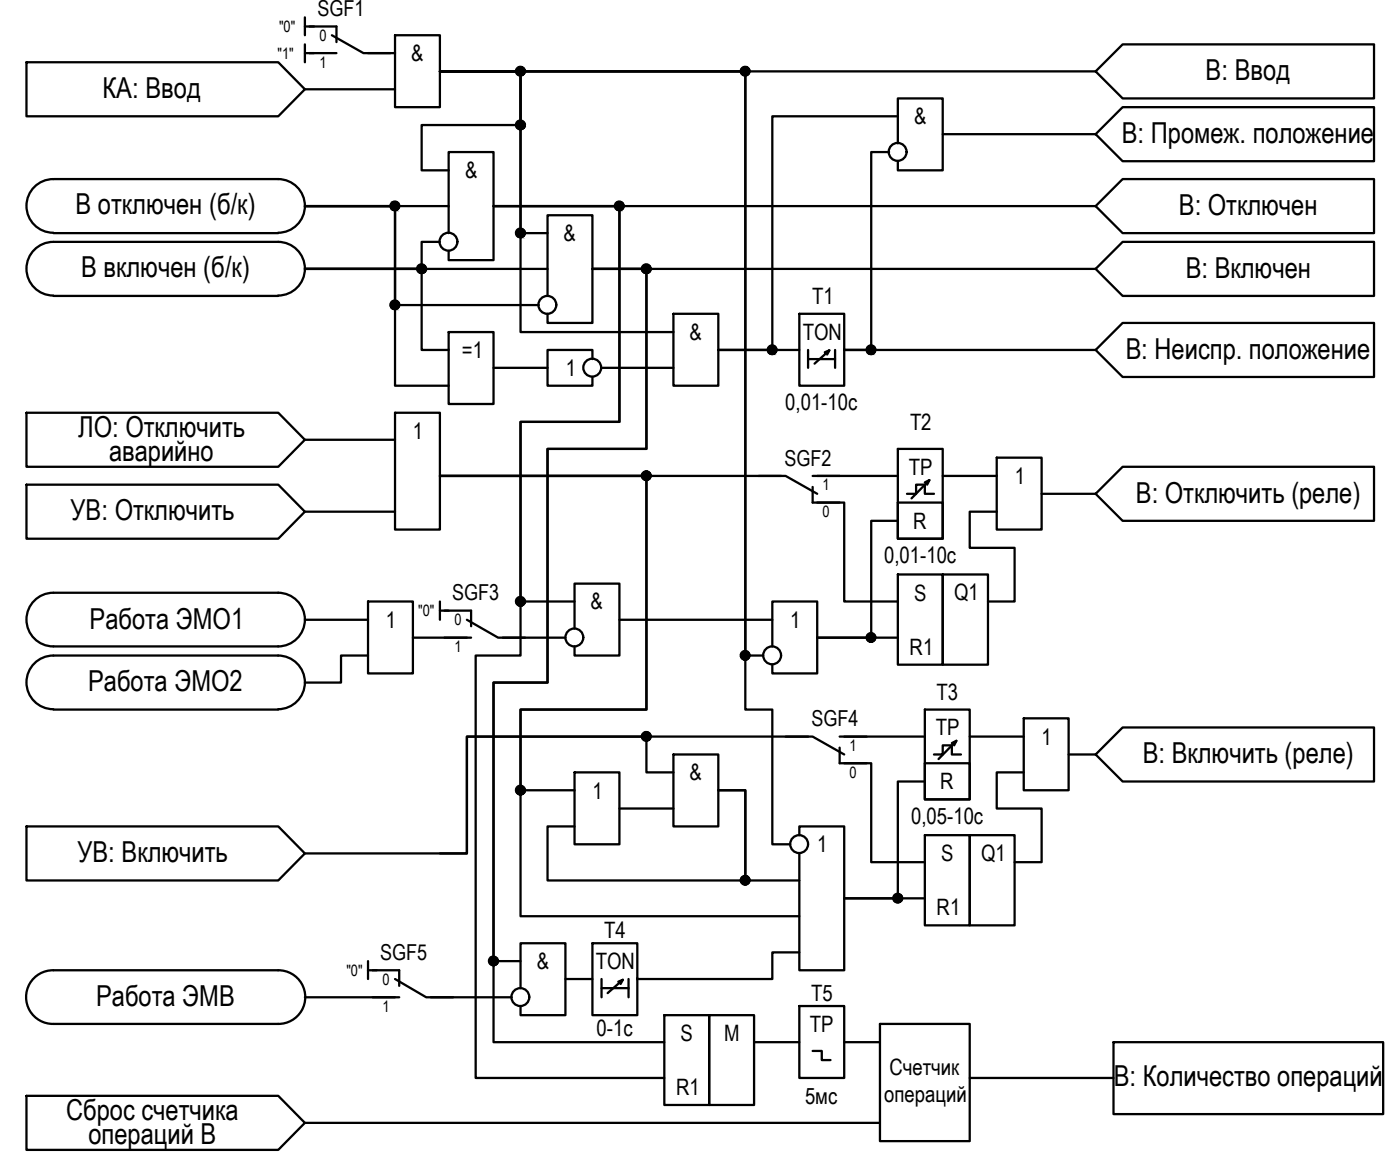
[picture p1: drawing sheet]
<svg xmlns="http://www.w3.org/2000/svg" width="156mm" height="128mm" viewBox="0 0 156 128" stroke-linecap="round" stroke-linejoin="round" font-family="sans-serif">
<!-- layer: 0 -->
<g fill="none" stroke="#000" stroke-width=".25">
<path d="M2.9 6.9h28.1l2.9 3-2.9 3h-28.1zM33.9 1.9v2M33.9 4.9v2M33.9 2.9h1.1M33.9 5.9h1.1M33.9 9.9h10.1M41 5.9h3M44 3.9h5v8h-5zM49 7.9h34v65h1.9M49 7.9h34v71h3v15h2M49 7.9h72.9M49 7.9h8.9v6h-11v5h3"/>
<path d="M49 7.9h8.9v18h3M49 7.9h8.9v29h17.1M99 16.9h-2v22h-3h27.9M99.9 15.9v-5h5v8h-5v-1M99.9 12.9h-13.9v26h-6h9M104.9 14.9h17M121.9 14.9l3.1-3h27.9v6h-27.9zM121.9 7.9l3.1-3h27.9v6h-27.9zM5.9 25.9a2.98 2.98 0 0 1-3-3 2.98 2.98 0 0 1 3.1-3h24.9a2.98 2.98 0 0 1 3 3 2.98 2.98 0 0 1-3 3M5.9 32.9a2.98 2.98 0 0 1-3-3 2.98 2.98 0 0 1 3.1-3h25a2.98 2.98 0 0 1 2.9 3 2.98 2.98 0 0 1-2.9 3M6 25.9h25M6 32.9h25"/>
<path d="M33.9 29.9h13v9h3M33.9 22.9h16M49 26.9h-2.1v3h-13h27M49.9 25.9v-9h5v12h-5v-1M49.9 36.9h5v8h-5zM54.9 22.9h14v24h-11v26h-5v47h21M54.9 22.9h14v24h-11v20h6M54.9 22.9h67M60 33.9h-16v-11h-10.1h10.1v20h5.9M60.9 32.9v-9h5v12h-5v-1M65.9 29.9h6v20h-11v26h-6v40h19M65.9 39.9v-1h-5v4h5v-1"/>
<path d="M65.9 29.9h56M65.9 29.9h6v20h-11v26h-6v31h3M75 34.9h5v8h-5zM89 34.9h5v8h-5zM89.9 38.9v2M89.9 39.9h3M91.8 39.2l.5-.2-1.6 1.5M92.3 39l-.2 .4M92.9 38.9v2M94 38.9h.1M121.9 22.9l3.1-3h27.9v6h-27.9zM121.9 29.9l3.1-3h27.9v6h-27.9z"/>
<path d="M121.9 38.9l3.1-3h27.9v6h-27.9zM2.9 53.9h28.1l2.9 3-2.9 3h-28.1zM2.9 45.9h28.1l2.9 3-2.9 3h-28.1zM33.9 48.9h10.1M33.9 56.9h10.1M44 45.9h5v13h-5zM49 52.9h22.9v26h-14v9h6M49 52.9h22.9v26h-14v23h31.1M49 52.9h37.9M54.9 40.9h6M67 40.9h8M91 55.9h3v11h5.9"/>
<path d="M91 52.9h8.9M99.9 57.9h-2.9v13h-6h8.9M99.9 49.9h5v10h-5zM99.9 55.9h5v4h-5zM100.9 54.9h1.1v-1h.9v1h1.1M102.9 53.7l.5-.3-.2 .5M103.4 53.4l-1.9 2M104.9 52.9h6M110.9 56.9h-3v4h5v6h-2.9M110.9 50.9h5v8h-5zM115.9 54.9h6M121.9 54.9l3.1-3h27.9v6h-27.9z"/>
<path d="M3.6 67.1a2.98 2.98 0 0 1 2.4-1.2h25a2.98 2.98 0 0 1 2.9 3 2.98 2.98 0 0 1-2.9 3h-25.1a2.98 2.98 0 0 1-2.7-1.7 2.98 2.98 0 0 1 .4-3.1zM5.9 78.9a2.98 2.98 0 0 1-3-3 2.98 2.98 0 0 1 3.1-3h25a2.98 2.98 0 0 1 2.9 3 2.98 2.98 0 0 1-2.9 3M6 78.9h25M33.9 68.9h7.1M41 66.9h5v8h-5zM41 72.9h-3v3h-4.1M46 70.9h6M49 66.9v2M49 67.9h.9M55.9 70.9h7M63.9 69.9v-5h5v8h-5v-1M68.9 68.9h17.1"/>
<path d="M86 71.9v-5h5v8h-5v-1M99.9 63.9h5v10h-5zM102.9 78.9h5v10h-5zM104.9 63.9h5.1v10h-5.1zM113.9 79.9h5v8h-5zM2.9 91.9h28.1l2.9 3-2.9 3h-28.1zM63.9 91.9h-3v6h22.1v-10h-3h3v10h6M63.9 85.9h5v8h-5zM68.9 89.9h6.1M75 85.9h-3.1v-4h-19.9v13h-3M75 83.9h5v8h-5zM89 92.9v-1h5v16h-5v-13"/>
<path d="M89.9 81.9h-37.9v13h-18.1M94 84.9h3v11h5.9M94 81.9h8.9M102.9 86.9h-3v13h-5.9h8.9M102.9 92.9h5v10h-5zM102.9 84.9h5v4h-5zM104 83.9h.9v-1h1v1h1.1M105.9 82.7l.6-.3-.3 .5M106.5 82.4l-2 2M107.9 92.9h5v10h-5zM107.9 81.9h6M113.9 85.9h-3v4h5v6h-3"/>
<path d="M118.9 83.9h3M121.9 83.9l3.1-3h27.9v6h-27.9zM3.6 109a2.99 2.99 0 0 1 2.4-1.1h25a2.98 2.98 0 0 1 3 3 2.98 2.98 0 0 1-3 3h-25.1a2.98 2.98 0 0 1-2.7-1.7 2.98 2.98 0 0 1 .4-3.2zM33.9 110.9h10.1M41 106.9v2M41 107.9h.9M47.9 110.9h9.1M57.9 109.9v-5h5v8h-5v-1M62.9 108.9h3M65.9 104.9h5v8h-5zM67 108.9v2M67 109.9h3"/>
<path d="M68.8 109.2l.5-.2-1.7 1.5M69.3 109l-.2 .5M70 108.9v2M70.9 108.9h.1M73.9 112.9h5v10h-5zM78.9 112.9h5v10h-5zM83.9 115.9h5.1M89 111.9h5v8h-5zM89 105.9h-3v3h-15.1M90.4 116.9h1.1v1h.9M94 115.9h3.9M97.9 113.9h10v13h-10z"/>
<path d="M107.9 119.9h16M123.9 115.9h30v8h-30zM2.9 121.9h28.1l2.9 3-2.9 3h-28.1zM33.9 124.9h64"/>
<circle cx="57.9" cy="13.9" r=".49"/>
<circle cx="57.9" cy="7.9" r=".49"/>
<circle cx="82.9" cy="7.9" r=".49"/>
<circle cx="99.9" cy="16.9" r=".99"/>
<circle cx="43.9" cy="33.9" r=".49"/>
<circle cx="43.9" cy="22.9" r=".49"/>
<circle cx="46.9" cy="29.9" r=".49"/>
<circle cx="49.9" cy="26.9" r=".99"/>
<circle cx="57.9" cy="25.9" r=".49"/>
<circle cx="60.9" cy="33.9" r=".99"/>
<circle cx="68.9" cy="22.9" r=".49"/>
<circle cx="71.9" cy="29.9" r=".49"/>
<circle cx="85.9" cy="38.9" r=".49"/>
<circle cx="96.9" cy="38.9" r=".49"/>
<circle cx="65.9" cy="40.9" r=".99"/>
<circle cx="71.9" cy="52.9" r=".49"/>
<circle cx="57.9" cy="66.9" r=".49"/>
<circle cx="63.9" cy="70.9" r=".99"/>
<circle cx="82.9" cy="72.9" r=".49"/>
<circle cx="85.9" cy="72.9" r=".99"/>
<circle cx="96.9" cy="70.9" r=".49"/>
<circle cx="57.9" cy="87.9" r=".49"/>
<circle cx="71.9" cy="81.9" r=".49"/>
<circle cx="82.9" cy="97.9" r=".49"/>
<circle cx="88.9" cy="93.9" r=".99"/>
<circle cx="99.9" cy="99.9" r=".49"/>
<circle cx="54.9" cy="106.9" r=".49"/>
<circle cx="57.9" cy="110.9" r=".99"/>
</g>
<g fill="none" stroke="#000" stroke-width=".25">
<path d="M34.4 2.9h3v1.8M34.4 5.9h3M36.9 3.9l3.6 2h3M84.4 52.9h3l3.6 2M90.4 54.2v1.7h3.1M90.4 52.9h3.1M49.5 67.9h2.9v1.8M49.5 70.9h2.9M52 68.9l3.4 2h3M87.4 81.9h3l3.6 2M93.5 83.2v1.7h3M93.5 81.9h3"/>
<path d="M41.5 107.9h2.9v1.8M41.5 110.9h2.9M44 108.9l3.4 2h3"/>
</g>
<!-- layer: 0 -->
<g fill="#000" stroke="#000" stroke-width=".11">
<path d="M57.9 8.4h.2zM57.9 14.4h.2zM57.9 7.4h.1zM57.9 13.4h.1zM82.6 8.3h.7zM82.8 8.4h.3zM82.9 7.4h.1zM43.8 23.4h.3zM43.8 34.4h.3zM43.9 22.4h.1zM43.9 33.4h.1zM46.8 30.4h.3z"/>
<path d="M46.9 29.4h.1zM57.6 25.6h.8zM57.9 26.4h.2zM57.9 25.4h.1zM68.9 23.4h.2zM68.9 22.4h.1zM71.8 30.4h.3zM71.9 29.4h.1zM85.8 39.4h.2zM85.9 38.4h.1zM96.8 39.4h.3zM96.9 38.4h.1z"/>
<path d="M71.8 53.4h.3zM71.9 52.4h.1zM57.9 67.4h.2zM57.9 66.4h.1zM82.8 73.4h.3zM82.9 72.4h.1zM96.8 71.4h.3zM96.9 70.4h.1zM57.9 88.4h.2zM57.9 87.4h.1zM71.8 82.4h.3zM71.9 81.4h.1z"/>
<path d="M82.8 98.4h.3zM82.9 97.4h.1zM99.9 99.4h.1zM54.8 107.4h.3zM54.9 106.4h.1zM99.8 100.4h.3z"/>
<path d="M57.9 8.4h.1zM57.9 8.4h.1z"/>
<path d="M57.9 14.4h.1zM57.9 14.4h.1z"/>
<path d="M57.9 7.4h.2zM57.9 7.4h.2z"/>
<path d="M57.9 13.4h.2zM57.9 13.4h.2z"/>
<path d="M57.9 7.4l.2 .1zM57.8 7.5h.3z"/>
<path d="M57.9 13.4h.2zM57.8 13.4h.3z"/>
<path d="M57.8 8.4h.3zM57.8 8.4h.3z"/>
<path d="M57.8 13.4l.3 .1zM57.8 13.4l.3 .1z"/>
<path d="M57.8 14.4h.3zM57.8 14.4h.3z"/>
<path d="M57.8 7.5h.3zM57.8 7.5h.3z"/>
<path d="M57.8 7.5h.4zM57.7 7.5h.5z"/>
<path d="M57.8 8.4h.3zM57.8 8.4h.3z"/>
<path d="M57.8 13.5h.4zM57.7 13.5h.5z"/>
<path d="M57.8 14.4h.3zM57.8 14.4h.3z"/>
<path d="M57.7 7.5h.5zM57.7 7.5h.5z"/>
<path d="M57.7 8.4h.5zM57.7 8.4h.4z"/>
<path d="M57.7 13.5h.5zM57.7 13.5h.5z"/>
<path d="M57.7 14.4h.5zM57.7 14.4h.4z"/>
<path d="M57.7 7.5l.6 .1zM57.7 7.5l.6 .1z"/>
<path d="M57.7 8.3h.5zM57.7 8.3l.5 .1z"/>
<path d="M57.7 13.5l.6 .1zM57.7 13.5l.6 .1z"/>
<path d="M57.7 14.3h.5zM57.7 14.3l.5 .1z"/>
<path d="M57.6 7.6h.7zM57.6 7.6h.7z"/>
<path d="M57.6 8.3h.7zM57.6 8.3h.6z"/>
<path d="M57.6 13.6h.7zM57.6 13.6h.7z"/>
<path d="M57.6 14.3h.7zM57.6 14.3h.6z"/>
<path d="M57.6 7.6h.8zM57.6 7.6h.8z"/>
<path d="M57.6 8.3h.7zM57.6 8.3h.7z"/>
<path d="M57.6 13.6h.8zM57.6 13.6h.8z"/>
<path d="M57.6 14.3h.7zM57.6 14.3h.7z"/>
<path d="M57.6 7.6h.8zM57.5 7.6h.9z"/>
<path d="M57.5 7.6l.9 .1zM57.5 7.6l.9 .1z"/>
<path d="M57.5 8.2h.9zM57.5 8.2h.9z"/>
<path d="M57.6 8.2h.8zM57.6 8.2l.7 .1z"/>
<path d="M57.6 13.6l.8 .1zM57.5 13.7h.9z"/>
<path d="M57.5 13.7h.9zM57.5 13.7h.9z"/>
<path d="M57.5 14.2h.9zM57.5 14.2h.9z"/>
<path d="M57.6 14.2h.8zM57.6 14.2l.7 .1z"/>
<path d="M57.5 7.7h.9zM57.5 7.7h.9z"/>
<path d="M57.5 7.7l.9 .1zM57.5 7.7l.9 .1z"/>
<path d="M57.5 8.1l.9 .1zM57.5 8.1l.9 .1z"/>
<path d="M57.5 8.2h.9zM57.5 8.2h.9z"/>
<path d="M57.5 13.7h.9zM57.5 13.7h.9z"/>
<path d="M57.5 13.7l.9 .1zM57.5 13.7l.9 .1z"/>
<path d="M57.5 14.1l.9 .1zM57.5 14.1l.9 .1z"/>
<path d="M57.5 14.2h.9zM57.5 14.2h.9z"/>
<path d="M57.5 7.8h.9zM57.5 7.8h.9z"/>
<path d="M57.5 7.8l.9 .1v-.1zM57.5 7.8l.9 .1h-.9z"/>
<path d="M57.5 7.9h.9zM57.5 7.9h.9z"/>
<path d="M57.5 7.9l.9 .1zM57.5 7.9l.9 .1z"/>
<path d="M57.5 8h.9zM57.5 8h.9z"/>
<path d="M57.5 8l.9 .1zM57.5 8l.9 .1z"/>
<path d="M57.5 8.1h.9zM57.5 8.1h.9z"/>
<path d="M57.5 13.8h.9zM57.5 13.8h.9z"/>
<path d="M57.5 13.8l.9 .1zM57.5 13.8l.9 .1z"/>
<path d="M57.5 13.9h.9zM57.5 13.9h.9z"/>
<path d="M57.5 13.9l.9 .1v-.1zM57.5 13.9l.9 .1h-.9z"/>
<path d="M57.5 14h.9zM57.5 14h.9z"/>
<path d="M57.5 14l.9 .1zM57.5 14l.9 .1z"/>
<path d="M57.5 14.1h.9zM57.5 14.1h.9z"/>
<path d="M82.8 8.4h.2zM82.9 8.4h.1z"/>
<path d="M82.9 7.4h.2zM82.8 7.4h.3z"/>
<path d="M82.8 7.4l.3 .1zM82.8 7.4l.3 .1z"/>
<path d="M82.8 7.5h.4zM82.7 7.5h.5z"/>
<path d="M82.8 8.4h.3zM82.8 8.4h.3z"/>
<path d="M82.7 7.5h.5zM82.7 7.5h.5z"/>
<path d="M82.7 8.4h.5zM82.7 8.4h.4z"/>
<path d="M82.7 7.5h.6zM82.7 7.5h.6z"/>
<path d="M82.7 8.4h.5zM82.7 8.4h.5z"/>
<path d="M82.7 7.5l.6 .1zM82.7 7.5l.6 .1z"/>
<path d="M82.6 7.6h.7zM82.6 7.6h.7z"/>
<path d="M82.7 8.3h.6zM82.7 8.3l.5 .1z"/>
<path d="M82.6 8.3h.7zM82.6 8.3h.7zM82.6 8.3h.7z"/>
<path d="M82.6 7.6h.7zM82.6 7.6h.7z"/>
<path d="M82.6 7.6h.8zM82.6 7.6h.8z"/>
<path d="M82.6 8.2h.7zM82.6 8.2l.7 .1z"/>
<path d="M82.5 7.6l.9 .1zM82.5 7.6l.9 .1z"/>
<path d="M82.5 7.7h.9zM82.5 7.7h.9z"/>
<path d="M82.5 8.2h.9zM82.5 8.2h.9z"/>
<path d="M82.5 8.2h.9zM82.5 8.2h.8z"/>
<path d="M82.5 7.7l.9 .1zM82.5 7.7l.9 .1z"/>
<path d="M82.4 7.8h1zM82.4 7.8h1z"/>
<path d="M82.4 7.8l1.1 .1-.1-.1zM82.4 7.8l1.1 .1h-1.1z"/>
<path d="M82.4 8l1 .1zM82.4 8l1 .1z"/>
<path d="M82.4 8.1h1zM82.4 8.1h1z"/>
<path d="M82.5 8.1h.9zM82.5 8.1l.9 .1z"/>
<path d="M82.4 7.9h1.1zM82.4 7.9h1.1z"/>
<path d="M82.4 7.9l1.1 .1zM82.4 7.9l1.1 .1z"/>
<path d="M82.4 8h1.1zM82.4 8h1z"/>
<path d="M43.8 23.4h.2zM43.9 23.4h.1z"/>
<path d="M43.8 34.4h.2zM43.9 34.4h.1z"/>
<path d="M43.9 22.4l.2 .1zM43.9 22.4l.2 .1z"/>
<path d="M43.9 33.4h.2zM43.8 33.4h.3z"/>
<path d="M43.8 22.5h.3zM43.8 22.5h.3z"/>
<path d="M43.8 33.4l.3 .1zM43.8 33.4l.3 .1z"/>
<path d="M43.8 22.5h.4zM43.8 22.5h.4z"/>
<path d="M43.8 23.4h.3zM43.8 23.4h.3z"/>
<path d="M43.8 33.5h.4zM43.8 33.5h.4z"/>
<path d="M43.8 34.4h.3zM43.8 34.4h.3z"/>
<path d="M43.8 22.5h.4zM43.8 22.5h.4z"/>
<path d="M43.7 22.5h.5zM43.7 22.5h.5z"/>
<path d="M43.7 23.4h.5zM43.7 23.4h.5z"/>
<path d="M43.8 23.4h.4zM43.8 23.4h.3z"/>
<path d="M43.8 33.5h.4zM43.8 33.5h.4z"/>
<path d="M43.7 33.5h.5zM43.7 33.5h.5z"/>
<path d="M43.7 34.4h.5zM43.7 34.4h.5z"/>
<path d="M43.8 34.4h.4zM43.8 34.4h.3z"/>
<path d="M43.7 22.5h.6zM43.7 22.5h.6z"/>
<path d="M43.7 23.4h.5zM43.7 23.4h.5z"/>
<path d="M43.7 33.5l.6 .1zM43.7 33.5l.6 .1z"/>
<path d="M43.7 34.3h.5zM43.7 34.3l.5 .1z"/>
<path d="M43.6 22.5l.7 .1zM43.6 22.5l.7 .1z"/>
<path d="M43.6 23.3h.7zM43.6 23.3l.6 .1z"/>
<path d="M43.6 33.6h.7zM43.6 33.6h.7z"/>
<path d="M43.6 34.3h.7zM43.6 34.3h.6z"/>
<path d="M43.6 22.6h.7zM43.5 22.6h.8z"/>
<path d="M43.6 23.3h.7zM43.6 23.3h.7z"/>
<path d="M43.6 33.6h.7zM43.5 33.6h.8z"/>
<path d="M43.6 34.3h.7zM43.6 34.3h.7z"/>
<path d="M43.5 22.6l.9 .1zM43.5 22.6l.9 .1z"/>
<path d="M43.5 23.2h.8zM43.5 23.2l.8 .1z"/>
<path d="M43.5 34.2h.8zM43.5 34.2l.8 .1z"/>
<path d="M43.5 22.7h.9zM43.5 22.7h.9z"/>
<path d="M43.5 22.7l.9 .1zM43.5 22.7l.9 .1z"/>
<path d="M43.5 23.1l.9 .1zM43.5 23.1l.9 .1z"/>
<path d="M43.5 23.2h.9zM43.5 23.2h.8z"/>
<path d="M43.5 33.6h.9zM43.5 33.6h.9z"/>
<path d="M43.5 33.6l.9 .1zM43.5 33.6l.9 .1z"/>
<path d="M43.5 33.7h.9zM43.5 33.7h.9z"/>
<path d="M43.5 34.1l.9 .1zM43.5 34.1l.9 .1z"/>
<path d="M43.5 34.2h.9zM43.5 34.2h.8z"/>
<path d="M43.5 22.8h.9zM43.5 22.8h.9z"/>
<path d="M43.5 22.8h.9zM43.5 22.8h.9z"/>
<path d="M43.5 22.8l.9 .1zM43.5 22.8l.9 .1z"/>
<path d="M43.5 22.9h.9zM43.5 22.9h.9z"/>
<path d="M43.5 22.9l.9 .1zM43.5 22.9l.9 .1z"/>
<path d="M43.5 23h.9zM43.5 23h.9z"/>
<path d="M43.5 23l.9 .1zM43.5 23l.9 .1z"/>
<path d="M43.5 23.1h.9zM43.5 23.1h.9z"/>
<path d="M43.5 23.1h.9zM43.5 23.1h.9z"/>
<path d="M43.5 33.7l.9 .1v-.1zM43.5 33.7l.9 .1h-.9z"/>
<path d="M43.5 33.8h.9zM43.5 33.8h.9z"/>
<path d="M43.5 33.8l.9 .1zM43.5 33.8l.9 .1z"/>
<path d="M43.5 33.9h.9zM43.5 33.9h.9z"/>
<path d="M43.5 33.9l.9 .1zM43.5 33.9l.9 .1z"/>
<path d="M43.5 34h.9zM43.5 34h.9z"/>
<path d="M43.5 34l.9 .1zM43.5 34l.9 .1z"/>
<path d="M43.5 34.1h.9zM43.5 34.1h.9z"/>
<path d="M43.5 34.1h.9zM43.5 34.1h.9z"/>
<path d="M46.8 30.4h.2zM46.9 30.4h.1z"/>
<path d="M46.9 29.4h.2zM46.8 29.4h.3z"/>
<path d="M46.8 29.4h.3zM46.8 29.4h.3z"/>
<path d="M46.8 29.4l.3 .1zM46.8 29.4l.3 .1z"/>
<path d="M46.8 30.4h.3zM46.8 30.4h.3z"/>
<path d="M46.8 29.5h.4zM46.7 29.5h.5z"/>
<path d="M46.8 30.4h.3zM46.8 30.4h.3z"/>
<path d="M46.7 29.5h.5zM46.7 29.5h.5z"/>
<path d="M46.7 30.4h.5zM46.7 30.4h.4z"/>
<path d="M46.7 29.5h.6zM46.6 29.5h.7z"/>
<path d="M46.7 30.3h.5zM46.7 30.3l.5 .1z"/>
<path d="M46.6 29.5l.7 .1zM46.6 29.5l.7 .1z"/>
<path d="M46.6 30.3h.7zM46.6 30.3h.6z"/>
<path d="M46.6 29.6h.8zM46.6 29.6h.8z"/>
<path d="M46.6 30.3h.7zM46.6 30.3h.7z"/>
<path d="M46.5 29.6l.9 .1zM46.5 29.6l.9 .1z"/>
<path d="M46.5 29.7h.9zM46.5 29.7h.9z"/>
<path d="M46.5 30.2l.9 .1zM46.5 30.2l.9 .1z"/>
<path d="M46.5 30.3h.9zM46.5 30.3h.8z"/>
<path d="M46.5 29.7h.9zM46.5 29.7h.9z"/>
<path d="M46.5 29.7l.9 .1zM46.5 29.7l.9 .1z"/>
<path d="M46.5 30.1l.9 .1zM46.5 30.1l.9 .1z"/>
<path d="M46.5 30.2h.9zM46.5 30.2h.9z"/>
<path d="M46.5 29.8h.9zM46.5 29.8h.9z"/>
<path d="M46.5 29.8l.9 .1zM46.5 29.8l.9 .1z"/>
<path d="M46.5 29.9h.9zM46.5 29.9h.9z"/>
<path d="M46.5 29.9l.9 .1zM46.5 29.9l.9 .1z"/>
<path d="M46.5 30h.9zM46.5 30h.9h-.9z"/>
<path d="M46.5 30l.9 .1zM46.5 30l.9 .1z"/>
<path d="M46.5 30.1h.9zM46.5 30.1h.9z"/>
<path d="M57.9 26.4h.1zM57.9 26.4h.1z"/>
<path d="M57.9 25.4h.2zM57.9 25.4h.2z"/>
<path d="M57.9 25.4l.2 .1zM57.8 25.5h.3z"/>
<path d="M57.8 26.4h.3zM57.8 26.4h.3z"/>
<path d="M57.8 26.4h.3zM57.8 26.4h.3z"/>
<path d="M57.8 25.5h.3zM57.8 25.5h.3z"/>
<path d="M57.8 25.5h.4zM57.7 25.5h.5z"/>
<path d="M57.7 26.4h.5zM57.7 26.4h.4z"/>
<path d="M57.7 25.5h.5zM57.7 25.5h.5z"/>
<path d="M57.7 25.5l.6 .1zM57.7 25.5l.6 .1z"/>
<path d="M57.7 26.3h.5zM57.7 26.3l.5 .1z"/>
<path d="M57.6 25.6h.7zM57.6 25.6h.7z"/>
<path d="M57.6 26.3h.7zM57.6 26.3h.6z"/>
<path d="M57.6 25.6h.8zM57.6 25.6h.8zM57.5 25.6h.9z"/>
<path d="M57.6 26.3h.7zM57.6 26.3h.7z"/>
<path d="M57.5 25.6l.9 .1zM57.5 25.6l.9 .1z"/>
<path d="M57.5 26.2h.9zM57.5 26.2h.9z"/>
<path d="M57.6 26.2h.8zM57.6 26.2l.7 .1z"/>
<path d="M57.5 25.7h.9zM57.5 25.7h.9z"/>
<path d="M57.5 25.7l.9 .1v-.1zM57.5 25.7l.9 .1h-.9z"/>
<path d="M57.5 26.1h.9zM57.5 26.1h.9z"/>
<path d="M57.5 26.1h.9zM57.5 26.1l.9 .1z"/>
<path d="M57.5 25.8h.9zM57.5 25.8h.9z"/>
<path d="M57.5 25.8l.9 .1zM57.5 25.8l.9 .1z"/>
<path d="M57.5 25.9h.9zM57.5 25.9h.9z"/>
<path d="M57.5 25.9l.9 .1zM57.5 25.9l.9 .1z"/>
<path d="M57.5 26h.9zM57.5 26h.9z"/>
<path d="M57.5 26l.9 .1zM57.5 26l.9 .1z"/>
<path d="M57.5 26.1h.9zM57.5 26.1h.9z"/>
<path d="M68.9 22.4l.2 .1zM68.9 22.4l.2 .1z"/>
<path d="M68.9 23.4h.1zM68.9 23.4h.1z"/>
<path d="M68.9 22.5h.2zM68.8 22.5h.3z"/>
<path d="M68.8 22.5h.4zM68.7 22.5h.5z"/>
<path d="M68.8 23.4h.3zM68.8 23.4h.3z"/>
<path d="M68.7 22.5h.5zM68.7 22.5h.5z"/>
<path d="M68.7 23.4h.5zM68.7 23.4h.4z"/>
<path d="M68.7 22.5h.5zM68.6 22.5h.6z"/>
<path d="M68.7 23.4h.5zM68.7 23.4h.5z"/>
<path d="M68.6 22.5h.7zM68.6 22.5h.7z"/>
<path d="M68.6 23.4h.6zM68.6 23.4h.6z"/>
<path d="M68.6 22.5l.7 .1zM68.6 22.5l.7 .1z"/>
<path d="M68.6 23.3h.7zM68.6 23.3l.6 .1z"/>
<path d="M68.6 22.6h.7zM68.6 22.6h.7z"/>
<path d="M68.6 22.6l.8 .1zM68.6 22.6l.8 .1z"/>
<path d="M68.6 23.2l.7 .1zM68.6 23.2l.7 .1z"/>
<path d="M68.6 23.3h.7zM68.6 23.3h.7z"/>
<path d="M68.5 22.7h.9zM68.5 22.7h.9z"/>
<path d="M68.5 23.2h.9zM68.5 23.2h.8z"/>
<path d="M68.5 22.7l.9 .1zM68.5 22.7l.9 .1z"/>
<path d="M68.5 22.8h.9zM68.5 22.8h.9z"/>
<path d="M68.5 22.8h1zM68.5 22.8h1z"/>
<path d="M68.5 23.1h.9zM68.5 23.1h.9z"/>
<path d="M68.5 23.1h.9zM68.5 23.1h.9z"/>
<path d="M68.5 23.1h.9zM68.5 23.1l.9 .1z"/>
<path d="M68.5 22.8l1 .1zM68.5 22.8l1 .1z"/>
<path d="M68.4 22.9h1.1zM68.4 22.9h1.1z"/>
<path d="M68.4 22.9l1.1 .1zM68.4 22.9l1.1 .1z"/>
<path d="M68.4 23h1.1zM68.4 23h1.1z"/>
<path d="M68.5 23h1zM68.5 23l.9 .1z"/>
<path d="M71.9 29.4h.2zM71.8 29.4h.3z"/>
<path d="M71.9 30.4h.1zM71.8 30.4h.2z"/>
<path d="M71.8 29.4h.3zM71.8 29.4h.3z"/>
<path d="M71.8 29.4l.4 .1zM71.8 29.4l.4 .1z"/>
<path d="M71.8 30.4h.3zM71.8 30.4h.3z"/>
<path d="M71.7 29.5h.5zM71.7 29.5h.5z"/>
<path d="M71.7 30.4h.5zM71.7 30.4h.4z"/>
<path d="M71.7 29.5h.5zM71.7 29.5h.5z"/>
<path d="M71.7 30.4h.5zM71.7 30.4h.5z"/>
<path d="M71.7 29.5h.6zM71.6 29.5h.7z"/>
<path d="M71.7 30.3h.5zM71.7 30.3l.5 .1z"/>
<path d="M71.6 29.5l.7 .1zM71.6 29.5l.7 .1z"/>
<path d="M71.6 30.3h.7zM71.6 30.3h.7z"/>
<path d="M71.6 30.3h.7zM71.6 30.3h.6z"/>
<path d="M71.6 29.6h.7zM71.6 29.6h.7z"/>
<path d="M71.6 29.6l.8 .1zM71.6 29.6l.8 .1z"/>
<path d="M71.6 30.3h.7zM71.6 30.3h.7z"/>
<path d="M71.5 29.7h.9zM71.5 29.7h.9z"/>
<path d="M71.5 29.7h.9zM71.5 29.7h.9z"/>
<path d="M71.5 30.2h.9zM71.5 30.2h.9z"/>
<path d="M71.5 30.2h.9zM71.5 30.2l.8 .1z"/>
<path d="M71.5 29.7l.9 .1zM71.5 29.7l.9 .1z"/>
<path d="M71.5 29.8h1zM71.5 29.8h1z"/>
<path d="M71.5 30.1h.9zM71.5 30.1h.9z"/>
<path d="M71.5 30.1h.9zM71.5 30.1l.9 .1z"/>
<path d="M71.4 29.8l1.1 .1zM71.4 29.8l1.1 .1z"/>
<path d="M71.4 29.9h1.1zM71.4 29.9h1.1z"/>
<path d="M71.4 29.9l1.1 .1zM71.4 29.9l1.1 .1z"/>
<path d="M71.4 30h1.1zM71.4 30h1.1h-1.1z"/>
<path d="M71.4 30h1.1zM71.4 30l1 .1z"/>
<path d="M85.8 39.4h.2zM85.9 39.4h.1z"/>
<path d="M85.9 38.4h.1zM85.8 38.4h.2z"/>
<path d="M85.8 38.4l.3 .1zM85.8 38.4l.3 .1z"/>
<path d="M85.8 38.5h.4zM85.8 38.5h.4z"/>
<path d="M85.8 39.4h.3zM85.8 39.4h.2z"/>
<path d="M85.8 38.5h.4zM85.8 38.5h.4z"/>
<path d="M85.7 38.5h.6zM85.7 38.5h.6z"/>
<path d="M85.7 39.4h.5zM85.7 39.4h.5z"/>
<path d="M85.8 39.4h.4zM85.8 39.4h.3z"/>
<path d="M85.7 38.5h.6zM85.7 38.5h.6z"/>
<path d="M85.6 38.5l.7 .1zM85.6 38.5l.7 .1z"/>
<path d="M85.6 39.3l.7 .1zM85.6 39.3l.7 .1z"/>
<path d="M85.7 39.4h.6zM85.7 39.4h.5z"/>
<path d="M85.6 38.6h.7zM85.6 38.6h.7z"/>
<path d="M85.6 39.3h.7zM85.6 39.3h.7z"/>
<path d="M85.5 38.6l.9 .1zM85.5 38.6l.9 .1z"/>
<path d="M85.5 39.2h.8zM85.5 39.2l.8 .1z"/>
<path d="M85.5 38.7h.9zM85.5 38.7h.9z"/>
<path d="M85.5 38.7l.9 .1zM85.5 38.7l.9 .1z"/>
<path d="M85.5 39.1l.9 .1zM85.5 39.1l.9 .1z"/>
<path d="M85.5 39.2h.9zM85.5 39.2h.8z"/>
<path d="M85.5 38.8h.9zM85.5 38.8h.9z"/>
<path d="M85.5 38.8h.9zM85.5 38.8h.9z"/>
<path d="M85.5 38.8l.9 .1zM85.5 38.8l.9 .1z"/>
<path d="M85.5 38.9h.9zM85.5 38.9h.9z"/>
<path d="M85.5 38.9l.9 .1zM85.5 38.9l.9 .1z"/>
<path d="M85.5 39h.9zM85.5 39h.9z"/>
<path d="M85.5 39l.9 .1zM85.5 39l.9 .1z"/>
<path d="M85.5 39.1h.9zM85.5 39.1h.9z"/>
<path d="M85.5 39.1h.9zM85.5 39.1h.9z"/>
<path d="M96.8 39.4h.2zM96.9 39.4h.1z"/>
<path d="M96.9 38.4h.2zM96.8 38.4h.3z"/>
<path d="M96.8 38.4l.3 .1zM96.8 38.4l.3 .1z"/>
<path d="M96.8 38.5h.3zM96.8 38.5h.3z"/>
<path d="M96.8 39.4h.3zM96.8 39.4h.3z"/>
<path d="M96.8 38.5h.4zM96.8 38.5h.4z"/>
<path d="M96.8 39.4h.3zM96.8 39.4h.3z"/>
<path d="M96.7 38.5h.5zM96.7 38.5h.5z"/>
<path d="M96.7 39.4h.5zM96.7 39.4h.4z"/>
<path d="M96.7 38.5h.6zM96.7 38.5h.6z"/>
<path d="M96.7 39.4h.5zM96.7 39.4h.5z"/>
<path d="M96.6 38.5l.7 .1zM96.6 38.5l.7 .1z"/>
<path d="M96.6 39.3h.7zM96.6 39.3l.6 .1z"/>
<path d="M96.6 38.6h.7zM96.6 38.6h.7z"/>
<path d="M96.6 39.3h.7zM96.6 39.3h.7z"/>
<path d="M96.5 38.6l.8 .1zM96.5 38.6l.8 .1z"/>
<path d="M96.5 38.7h.9zM96.5 38.7h.9z"/>
<path d="M96.5 39.2h.8zM96.5 39.2h.8z"/>
<path d="M96.5 39.2h.8zM96.5 39.2l.8 .1z"/>
<path d="M96.5 38.7l.9 .1zM96.5 38.7l.9 .1z"/>
<path d="M96.5 38.8h.9zM96.5 38.8h.9z"/>
<path d="M96.5 39.1h.9zM96.5 39.1h.9z"/>
<path d="M96.5 39.1h.9zM96.5 39.1l.8 .1z"/>
<path d="M96.5 38.8h.9zM96.5 38.8h.9z"/>
<path d="M96.5 38.8l.9 .1zM96.5 38.8l.9 .1z"/>
<path d="M96.5 38.9h.9zM96.5 38.9h.9z"/>
<path d="M96.5 38.9l.9 .1zM96.5 38.9l.9 .1z"/>
<path d="M96.5 39h.9zM96.5 39h.9z"/>
<path d="M96.5 39l.9 .1zM96.5 39l.9 .1z"/>
<path d="M96.5 39.1h.9zM96.5 39.1h.9z"/>
<path d="M71.9 52.4h.2zM71.8 52.4h.3z"/>
<path d="M71.9 53.4h.1zM71.8 53.4h.2z"/>
<path d="M71.8 52.4h.3zM71.8 52.4h.3z"/>
<path d="M71.8 52.4l.4 .1zM71.8 52.4l.4 .1z"/>
<path d="M71.8 53.4h.3zM71.8 53.4h.3z"/>
<path d="M71.7 52.5h.5zM71.7 52.5h.5z"/>
<path d="M71.7 53.4h.5zM71.7 53.4h.4z"/>
<path d="M71.7 52.5h.5zM71.7 52.5h.5z"/>
<path d="M71.7 53.4h.5zM71.7 53.4h.5z"/>
<path d="M71.7 52.5l.6 .1zM71.7 52.5l.6 .1z"/>
<path d="M71.7 53.3h.5zM71.7 53.3l.5 .1z"/>
<path d="M71.6 53.3h.7zM71.6 53.3h.6z"/>
<path d="M71.6 52.6h.7zM71.6 52.6h.7z"/>
<path d="M71.6 52.6h.7zM71.6 52.6h.7z"/>
<path d="M71.6 52.6h.8zM71.6 52.6h.8z"/>
<path d="M71.6 53.2l.7 .1zM71.6 53.2l.7 .1z"/>
<path d="M71.6 53.3h.7zM71.6 53.3h.7z"/>
<path d="M71.5 52.6l.9 .1zM71.5 52.7h.9z"/>
<path d="M71.5 52.7h.9zM71.5 52.7h.9z"/>
<path d="M71.5 53.2h.9zM71.5 53.2h.9z"/>
<path d="M71.5 53.2h.9zM71.5 53.2h.8z"/>
<path d="M71.5 52.7l.9 .1zM71.5 52.7l.9 .1z"/>
<path d="M71.5 52.8h1zM71.5 52.8h1z"/>
<path d="M71.5 53.1h.9zM71.5 53.1h.9z"/>
<path d="M71.5 53.1h.9zM71.5 53.1l.9 .1z"/>
<path d="M71.4 52.8l1.1 .1v-.1zM71.4 52.8l1.1 .1h-1.1z"/>
<path d="M71.4 52.9h1.1zM71.4 52.9h1.1z"/>
<path d="M71.4 52.9l1.1 .1zM71.4 52.9l1.1 .1z"/>
<path d="M71.4 53h1.1zM71.4 53h1.1z"/>
<path d="M71.4 53h1.1zM71.4 53l1 .1z"/>
<path d="M57.9 67.4h.1zM57.9 67.4h.1z"/>
<path d="M57.9 66.4h.2zM57.9 66.4h.2z"/>
<path d="M57.9 66.4h.2zM57.8 66.4h.3z"/>
<path d="M57.8 66.4l.3 .1zM57.8 66.4l.3 .1z"/>
<path d="M57.8 67.4h.3zM57.8 67.4h.3z"/>
<path d="M57.8 67.4h.3zM57.8 67.4h.3z"/>
<path d="M57.8 66.5h.4zM57.7 66.5h.5z"/>
<path d="M57.7 66.5h.5zM57.7 66.5h.5z"/>
<path d="M57.7 67.4h.5zM57.7 67.4h.4z"/>
<path d="M57.7 66.5h.6zM57.6 66.5h.7z"/>
<path d="M57.7 67.3h.5zM57.7 67.3l.5 .1z"/>
<path d="M57.6 66.5l.7 .1zM57.6 66.5l.7 .1z"/>
<path d="M57.6 67.3h.7zM57.6 67.3h.6z"/>
<path d="M57.6 66.6h.8zM57.6 66.6h.8z"/>
<path d="M57.6 67.3h.7zM57.6 67.3h.7z"/>
<path d="M57.6 66.6l.8 .1zM57.5 66.7h.9z"/>
<path d="M57.5 66.7h.9zM57.5 66.7h.9z"/>
<path d="M57.5 67.2l.9 .1zM57.5 67.2l.9 .1z"/>
<path d="M57.6 67.3h.8zM57.6 67.3h.7z"/>
<path d="M57.5 66.7h.9zM57.5 66.7h.9z"/>
<path d="M57.5 66.7l.9 .1zM57.5 66.7l.9 .1z"/>
<path d="M57.5 67.1l.9 .1zM57.5 67.1l.9 .1z"/>
<path d="M57.5 67.2h.9zM57.5 67.2h.9z"/>
<path d="M57.5 66.8h.9zM57.5 66.8h.9z"/>
<path d="M57.5 66.8l.9 .1zM57.5 66.8l.9 .1z"/>
<path d="M57.5 66.9h.9zM57.5 66.9h.9z"/>
<path d="M57.5 66.9l.9 .1zM57.5 66.9l.9 .1z"/>
<path d="M57.5 67h.9zM57.5 67h.9h-.9z"/>
<path d="M57.5 67l.9 .1zM57.5 67l.9 .1z"/>
<path d="M57.5 67.1h.9zM57.5 67.1h.9z"/>
<path d="M82.8 73.4h.2zM82.9 73.4h.1z"/>
<path d="M82.9 72.4l.2 .1zM82.9 72.4l.2 .1z"/>
<path d="M82.8 72.5h.3zM82.8 72.5h.3z"/>
<path d="M82.8 72.5h.4zM82.7 72.5h.5z"/>
<path d="M82.8 73.4h.3zM82.8 73.4h.3z"/>
<path d="M82.7 72.5h.5zM82.7 72.5h.5z"/>
<path d="M82.7 73.4h.5zM82.7 73.4h.4z"/>
<path d="M82.7 72.5h.6zM82.7 72.5h.6z"/>
<path d="M82.7 73.3h.5zM82.7 73.3l.5 .1z"/>
<path d="M82.7 72.5h.6zM82.7 72.5h.6z"/>
<path d="M82.6 72.5l.7 .1zM82.6 72.5l.7 .1z"/>
<path d="M82.6 73.3h.7zM82.6 73.3h.7z"/>
<path d="M82.7 73.3h.6zM82.7 73.3h.5z"/>
<path d="M82.6 72.6h.7zM82.6 72.6h.7z"/>
<path d="M82.6 73.3h.7zM82.6 73.3h.7z"/>
<path d="M82.6 72.6l.8 .1zM82.6 72.6l.8 .1z"/>
<path d="M82.6 73.2h.7zM82.6 73.2l.7 .1z"/>
<path d="M82.5 72.7h.9zM82.5 72.7h.9z"/>
<path d="M82.5 72.7l.9 .1zM82.5 72.7l.9 .1z"/>
<path d="M82.5 73.1l.9 .1zM82.5 73.1l.9 .1z"/>
<path d="M82.5 73.2h.9zM82.5 73.2h.8z"/>
<path d="M82.5 72.8h.9zM82.5 72.8h.9z"/>
<path d="M82.4 72.8h1zM82.4 72.8h1z"/>
<path d="M82.4 72.8l1.1 .1zM82.4 72.8l1.1 .1z"/>
<path d="M82.4 73l1 .1zM82.4 73l1 .1z"/>
<path d="M82.4 73.1h1zM82.4 73.1h1z"/>
<path d="M82.5 73.1h.9zM82.5 73.1h.9z"/>
<path d="M82.4 72.9h1.1zM82.4 72.9h1.1z"/>
<path d="M82.4 72.9l1.1 .1zM82.4 72.9l1.1 .1z"/>
<path d="M82.4 73h1.1zM82.4 73h1z"/>
<path d="M96.8 71.4h.2zM96.9 71.4h.1z"/>
<path d="M96.9 70.4h.2zM96.8 70.4h.3z"/>
<path d="M96.8 70.4l.3 .1zM96.8 70.4l.3 .1z"/>
<path d="M96.8 70.5h.3zM96.8 70.5h.3z"/>
<path d="M96.8 71.4h.3zM96.8 71.4h.3z"/>
<path d="M96.8 70.5h.4zM96.8 70.5h.4z"/>
<path d="M96.8 71.4h.3zM96.8 71.4h.3z"/>
<path d="M96.7 70.5h.5zM96.7 70.5h.5z"/>
<path d="M96.7 71.4h.5zM96.7 71.4h.4z"/>
<path d="M96.7 70.5l.6 .1zM96.7 70.5l.6 .1z"/>
<path d="M96.7 71.3h.5zM96.7 71.3l.5 .1z"/>
<path d="M96.6 70.6h.7zM96.6 70.6h.7z"/>
<path d="M96.6 71.3h.7zM96.6 71.3h.6z"/>
<path d="M96.6 70.6h.7zM96.6 70.6h.7zM96.5 70.6h.8zM96.5 70.6h.8z"/>
<path d="M96.6 71.3h.7zM96.6 71.3h.7z"/>
<path d="M96.5 70.6l.9 .1zM96.5 70.6l.9 .1z"/>
<path d="M96.5 71.2h.8zM96.5 71.2h.8z"/>
<path d="M96.5 71.2h.8zM96.5 71.2l.8 .1z"/>
<path d="M96.5 70.7h.9zM96.5 70.7h.9z"/>
<path d="M96.5 70.7l.9 .1zM96.5 70.7l.9 .1z"/>
<path d="M96.5 71.1h.9zM96.5 71.1h.9z"/>
<path d="M96.5 71.1h.9zM96.5 71.1l.8 .1z"/>
<path d="M96.5 70.8h.9zM96.5 70.8h.9h-.9z"/>
<path d="M96.5 70.8l.9 .1zM96.5 70.8l.9 .1z"/>
<path d="M96.5 70.9h.9zM96.5 70.9h.9z"/>
<path d="M96.5 70.9l.9 .1zM96.5 70.9l.9 .1z"/>
<path d="M96.5 71h.9zM96.5 71h.9z"/>
<path d="M96.5 71l.9 .1zM96.5 71l.9 .1z"/>
<path d="M96.5 71.1h.9zM96.5 71.1h.9z"/>
<path d="M57.9 88.4h.1zM57.9 88.4h.1z"/>
<path d="M57.9 87.4h.2zM57.9 87.4h.2z"/>
<path d="M57.9 87.4h.2zM57.8 87.4h.3z"/>
<path d="M57.8 87.4l.3 .1zM57.8 87.4l.3 .1z"/>
<path d="M57.8 88.4h.3zM57.8 88.4h.3z"/>
<path d="M57.8 87.5h.4zM57.7 87.5h.5z"/>
<path d="M57.8 88.4h.3zM57.8 88.4h.3z"/>
<path d="M57.7 87.5h.5zM57.7 87.5h.5z"/>
<path d="M57.7 88.4h.5zM57.7 88.4h.4z"/>
<path d="M57.7 87.5h.6zM57.6 87.5h.7z"/>
<path d="M57.7 88.3h.5zM57.7 88.3l.5 .1z"/>
<path d="M57.6 87.5l.7 .1zM57.6 87.5l.7 .1z"/>
<path d="M57.6 88.3h.7zM57.6 88.3h.6z"/>
<path d="M57.6 87.6h.8zM57.6 87.6h.8z"/>
<path d="M57.6 88.3h.7zM57.6 88.3h.7z"/>
<path d="M57.6 87.6l.8 .1zM57.5 87.7h.9z"/>
<path d="M57.5 87.7h.9zM57.5 87.7h.9z"/>
<path d="M57.5 88.2h.9zM57.5 88.2h.9z"/>
<path d="M57.6 88.2h.8zM57.6 88.2l.7 .1z"/>
<path d="M57.5 87.7h.9zM57.5 87.7h.9z"/>
<path d="M57.5 87.7l.9 .1zM57.5 87.7l.9 .1z"/>
<path d="M57.5 88.1l.9 .1zM57.5 88.1l.9 .1z"/>
<path d="M57.5 88.2h.9zM57.5 88.2h.9z"/>
<path d="M57.5 87.8h.9zM57.5 87.8h.9z"/>
<path d="M57.5 87.8l.9 .1zM57.5 87.8l.9 .1z"/>
<path d="M57.5 87.9h.9zM57.5 87.9h.9z"/>
<path d="M57.5 87.9l.9 .1zM57.5 87.9l.9 .1z"/>
<path d="M57.5 88h.9zM57.5 88h.9h-.9z"/>
<path d="M57.5 88l.9 .1zM57.5 88l.9 .1z"/>
<path d="M57.5 88.1h.9zM57.5 88.1h.9z"/>
<path d="M71.9 81.4h.2zM71.8 81.4h.3z"/>
<path d="M71.9 82.4h.1zM71.8 82.4h.2z"/>
<path d="M71.8 81.4h.3zM71.8 81.4h.3z"/>
<path d="M71.8 81.4l.4 .1zM71.8 81.4l.4 .1z"/>
<path d="M71.8 82.4h.3zM71.8 82.4h.3z"/>
<path d="M71.7 81.5h.5zM71.7 81.5h.5z"/>
<path d="M71.7 82.4h.5zM71.7 82.4h.4z"/>
<path d="M71.7 81.5h.5zM71.7 81.5h.5z"/>
<path d="M71.7 82.4h.5zM71.7 82.4h.5z"/>
<path d="M71.7 81.5l.6 .1zM71.7 81.5l.6 .1z"/>
<path d="M71.7 82.3h.5zM71.7 82.3l.5 .1z"/>
<path d="M71.6 82.3h.7zM71.6 82.3h.6z"/>
<path d="M71.6 81.6h.7zM71.6 81.6h.7z"/>
<path d="M71.6 81.6h.7zM71.6 81.6h.7z"/>
<path d="M71.6 81.6h.8zM71.6 81.6h.8z"/>
<path d="M71.6 82.2l.7 .1zM71.6 82.2l.7 .1z"/>
<path d="M71.6 82.3h.7zM71.6 82.3h.7z"/>
<path d="M71.5 81.6l.9 .1zM71.5 81.7h.9z"/>
<path d="M71.5 81.7h.9zM71.5 81.7h.9z"/>
<path d="M71.5 82.2h.9zM71.5 82.2h.9z"/>
<path d="M71.5 82.2h.9zM71.5 82.2h.8z"/>
<path d="M71.5 81.7l.9 .1zM71.5 81.7l.9 .1z"/>
<path d="M71.5 81.8h1zM71.5 81.8h1z"/>
<path d="M71.5 82.1h.9zM71.5 82.1h.9z"/>
<path d="M71.5 82.1h.9zM71.5 82.1l.9 .1z"/>
<path d="M71.4 81.8l1.1 .1v-.1zM71.4 81.8l1.1 .1h-1.1z"/>
<path d="M71.4 81.9h1.1zM71.4 81.9h1.1z"/>
<path d="M71.4 81.9l1.1 .1zM71.4 81.9l1.1 .1z"/>
<path d="M71.4 82h1.1zM71.4 82h1.1z"/>
<path d="M71.4 82h1.1zM71.4 82l1 .1z"/>
<path d="M82.8 98.4h.2zM82.9 98.4h.1z"/>
<path d="M82.9 97.4h.2zM82.8 97.4h.3z"/>
<path d="M82.8 97.4h.3zM82.8 97.4h.3z"/>
<path d="M82.8 97.4l.4 .1zM82.8 97.4l.4 .1z"/>
<path d="M82.8 98.4h.3zM82.8 98.4h.3z"/>
<path d="M82.7 97.5h.5zM82.7 97.5h.5z"/>
<path d="M82.7 98.4h.5zM82.7 98.4h.4z"/>
<path d="M82.7 97.5h.6zM82.7 97.5h.6z"/>
<path d="M82.7 98.4h.5zM82.7 98.4h.5z"/>
<path d="M82.7 97.5l.6 .1zM82.7 97.5l.6 .1z"/>
<path d="M82.6 97.6h.7zM82.6 97.6h.7z"/>
<path d="M82.6 98.3h.7zM82.6 98.3h.7z"/>
<path d="M82.7 98.3h.6zM82.7 98.3l.5 .1z"/>
<path d="M82.6 97.6h.7zM82.6 97.6h.7z"/>
<path d="M82.6 98.3h.7zM82.6 98.3h.7z"/>
<path d="M82.6 97.6h.8zM82.6 97.6h.8z"/>
<path d="M82.6 98.2h.7zM82.6 98.2l.7 .1z"/>
<path d="M82.5 97.6l.9 .1zM82.5 97.6l.9 .1z"/>
<path d="M82.5 97.7h.9zM82.5 97.7h.9z"/>
<path d="M82.5 98.2h.9zM82.5 98.2h.9z"/>
<path d="M82.5 98.2h.9zM82.5 98.2h.8z"/>
<path d="M82.5 97.7l.9 .1zM82.5 97.7l.9 .1z"/>
<path d="M82.4 97.8h1zM82.4 97.8h1z"/>
<path d="M82.4 97.8l1.1 .1zM82.4 97.8l1.1 .1z"/>
<path d="M82.4 98l1 .1zM82.4 98l1 .1z"/>
<path d="M82.4 98.1h1zM82.4 98.1h1z"/>
<path d="M82.5 98.1h.9zM82.5 98.1l.9 .1z"/>
<path d="M82.4 97.9h1.1zM82.4 97.9h1.1h-1.1z"/>
<path d="M82.4 97.9l1.1 .1zM82.4 97.9l1.1 .1z"/>
<path d="M82.4 98h1.1zM82.4 98h1z"/>
<path d="M99.9 99.4h.2zM99.8 99.4h.3z"/>
<path d="M99.8 99.4l.3 .1zM99.8 99.4l.3 .1z"/>
<path d="M99.8 99.5h.3zM99.8 99.5h.3z"/>
<path d="M99.8 99.5h.4zM99.7 99.5h.5z"/>
<path d="M99.7 99.5h.5zM99.7 99.5h.5z"/>
<path d="M99.7 99.5l.6 .1zM99.7 99.5l.6 .1z"/>
<path d="M99.6 99.6h.7zM99.6 99.6h.7z"/>
<path d="M99.6 99.6h.8zM99.6 99.6h.8z"/>
<path d="M99.6 99.6h.8zM99.6 99.6h.8z"/>
<path d="M99.5 99.6l.9 .1zM99.5 99.6l.9 .1z"/>
<path d="M99.5 99.7h.9zM99.5 99.7h.9z"/>
<path d="M99.5 99.7l.9 .1zM99.5 99.7l.9 .1z"/>
<path d="M99.5 99.8h.9zM99.5 99.8h.9h-.9z"/>
<path d="M99.5 99.8l.9 .1zM99.5 99.8l.9 .1z"/>
<path d="M99.5 99.9h.9zM99.5 99.9h.9z"/>
<path d="M99.5 99.9l.9 .1zM99.5 99.9l.9 .1z"/>
<path d="M99.5 100h.9zM99.5 100h.9z"/>
<path d="M54.8 107.4h.2zM54.9 107.4h.1z"/>
<path d="M54.9 106.4l.2 .1zM54.9 106.4l.2 .1z"/>
<path d="M54.8 106.5h.3zM54.8 106.5h.3z"/>
<path d="M54.8 106.5h.3zM54.8 106.5h.3z"/>
<path d="M54.8 107.4h.3zM54.8 107.4h.3z"/>
<path d="M54.8 106.5h.4zM54.8 106.5h.4z"/>
<path d="M54.8 107.4h.3zM54.8 107.4h.3z"/>
<path d="M54.7 106.5h.5zM54.7 106.5h.5z"/>
<path d="M54.7 107.3h.5zM54.7 107.3l.4 .1z"/>
<path d="M54.7 106.5h.6zM54.6 106.5h.7z"/>
<path d="M54.7 107.3h.5zM54.7 107.3h.5z"/>
<path d="M54.6 106.5l.7 .1zM54.6 106.5l.7 .1z"/>
<path d="M54.6 107.3h.7zM54.6 107.3h.6z"/>
<path d="M54.6 106.6h.8zM54.6 106.6h.8z"/>
<path d="M54.6 107.3h.7zM54.6 107.3h.7z"/>
<path d="M54.6 106.6l.8 .1zM54.6 106.6l.8 .1z"/>
<path d="M54.6 106.7h.8zM54.6 106.7h.8z"/>
<path d="M54.6 107.2h.8zM54.6 107.2l.7 .1z"/>
<path d="M54.5 106.7h.9zM54.5 106.7h.9z"/>
<path d="M54.5 106.7l.9 .1zM54.5 106.7l.9 .1z"/>
<path d="M54.5 107.1l.9 .1zM54.5 107.1l.9 .1z"/>
<path d="M54.5 107.2h.9zM54.5 107.2h.9zM54.6 107.2h.8zM54.6 107.2h.8z"/>
<path d="M54.5 106.8h.9zM54.5 106.8h.9z"/>
<path d="M54.5 106.8l.9 .1zM54.5 106.8l.9 .1z"/>
<path d="M54.5 106.9h.9zM54.5 106.9h.9z"/>
<path d="M54.5 106.9l.9 .1zM54.5 106.9l.9 .1z"/>
<path d="M54.5 107h.9zM54.5 107h.9z"/>
<path d="M54.5 107h.9zM54.5 107h.9z"/>
<path d="M54.5 107l.9 .1v-.1zM54.5 107l.9 .1h-.9z"/>
<path d="M99.8 100.4h.2zM99.9 100.4h.1z"/>
<path d="M99.8 100.4h.3zM99.8 100.4h.3z"/>
<path d="M99.8 100.4h.3zM99.8 100.4h.3z"/>
<path d="M99.7 100.4h.5zM99.7 100.4h.4z"/>
<path d="M99.7 100.3h.5zM99.7 100.3l.5 .1z"/>
<path d="M99.6 100.3h.7zM99.6 100.3h.6z"/>
<path d="M99.6 100.3h.7zM99.6 100.3h.7z"/>
<path d="M99.5 100.2h.9zM99.5 100.2h.9z"/>
<path d="M99.6 100.2h.8zM99.6 100.2l.7 .1z"/>
<path d="M99.5 100.1h.9zM99.5 100.1h.9z"/>
<path d="M99.5 100.1h.9zM99.5 100.1l.9 .1z"/>
<path d="M99.5 100l.9 .1zM99.5 100l.9 .1z"/>
<path d="M99.5 100.1h.9zM99.5 100.1h.9z"/>
</g>
<g font-size="3.2">
<text x="11.4" y="10.9">КА: Ввод</text>
<text x="134.2" y="8.9">В: Ввод</text>
<text x="124.9" y="15.9">В: Промеж. положение</text>
<text x="8.4" y="23.8">В отключен (б/к)</text>
<text x="131.2" y="23.9">В: Отключен</text>
<text x="9" y="30.8">В включен (б/к)</text>
<text x="132" y="30.9">В: Включен</text>
<text x="125.3" y="39.9">В: Неиспр. положение</text>
<text x="8.7" y="48.6">ЛО: Отключить</text>
<text x="12.1" y="51.2">аварийно</text>
<text x="7.9" y="57.9">УВ: Отключить</text>
<text x="126.4" y="55.9">В: Отключить (реле)</text>
<text x="10" y="69.9">Работа ЭМО1</text>
<text x="9.8" y="76.9">Работа ЭМО2</text>
<text x="127.2" y="84.9">В: Включить (реле)</text>
<text x="8.6" y="95.9">УВ: Включить</text>
<text x="10.7" y="111.9">Работа ЭМВ</text>
<text x="7.3" y="124.6">Сброс счетчика</text>
<text x="124" y="120.8">В: Количество операций</text>
<text x="9.8" y="127.2">операций В</text>
</g>
<g font-size="2.5">
<text x="45.7" y="6.8">&amp;</text>
<text x="101.8" y="13.8">&amp;</text>
<text x="51.8" y="19.8">&amp;</text>
<text x="62.7" y="26.8">&amp;</text>
<text x="90.4" y="33.8">T1</text>
<text x="51.4" y="39.8">=1</text>
<text x="63" y="41.9">1</text>
<text x="76.7" y="37.8">&amp;</text>
<text x="89.3" y="37.8">TON</text>
<text x="87.4" y="45.7">0,01-10с</text>
<text x="101.3" y="47.8">T2</text>
<text x="46" y="48.8">1</text>
<text x="101.2" y="52.8">TP</text>
<text x="113" y="53.8">1</text>
<text x="101.6" y="58.8">R</text>
<text x="98.4" y="62.6">0,01-10с</text>
<text x="43" y="69.8">1</text>
<text x="65.7" y="67.8">&amp;</text>
<text x="88" y="69.8">1</text>
<text x="101.8" y="66.8">S</text>
<text x="106.2" y="66.8">Q1</text>
<text x="101.2" y="72.8">R1</text>
<text x="104.3" y="77.8">T3</text>
<text x="104.2" y="81.8">TP</text>
<text x="115.9" y="82.8">1</text>
<text x="65.9" y="88.8">1</text>
<text x="76.7" y="86.8">&amp;</text>
<text x="104.6" y="87.8">R</text>
<text x="91" y="94.8">1</text>
<text x="101.4" y="91.6">0,05-10с</text>
<text x="104.8" y="95.8">S</text>
<text x="109.2" y="95.8">Q1</text>
<text x="104.3" y="101.8">R1</text>
<text x="59.8" y="107.8">&amp;</text>
<text x="66.3" y="107.8">TON</text>
<text x="67.3" y="104.3">T4</text>
<text x="90.3" y="111.3">T5</text>
<text x="66.4" y="115.3">0-1с</text>
<text x="75.8" y="115.8">S</text>
<text x="80.6" y="115.8">М</text>
<text x="90.2" y="114.8">TP</text>
<text x="99" y="119.6">Счетчик</text>
<text x="75.3" y="121.8">R1</text>
<text x="89.6" y="122.8">5мс</text>
<text x="98.4" y="122.6">операций</text>
</g>
<g font-size="2.4">
<text x="35.3" y="1.8">SGF1</text>
<text x="87.3" y="51.8">SGF2</text>
<text x="50.3" y="66.8">SGF3</text>
<text x="90.3" y="80.8">SGF4</text>
<text x="42.3" y="106.8">SGF5</text>
</g>
<g font-size="1.7">
<text x="31.1" y="3.5">&quot;0&quot;</text>
<text x="35.5" y="4.6">0</text>
<text x="30.9" y="6.6">&quot;1&quot;</text>
<text x="35.5" y="7.6">1</text>
<text x="91.6" y="57.6">0</text>
<text x="91.6" y="54.6">1</text>
<text x="46.5" y="68.6">&quot;0&quot;</text>
<text x="50.6" y="69.5">0</text>
<text x="50.6" y="72.5">1</text>
<text x="94.6" y="83.5">1</text>
<text x="94.6" y="86.6">0</text>
<text x="38.5" y="108.6">&quot;0&quot;</text>
<text x="42.6" y="109.5">0</text>
<text x="42.6" y="112.5">1</text>
</g>
</svg>
